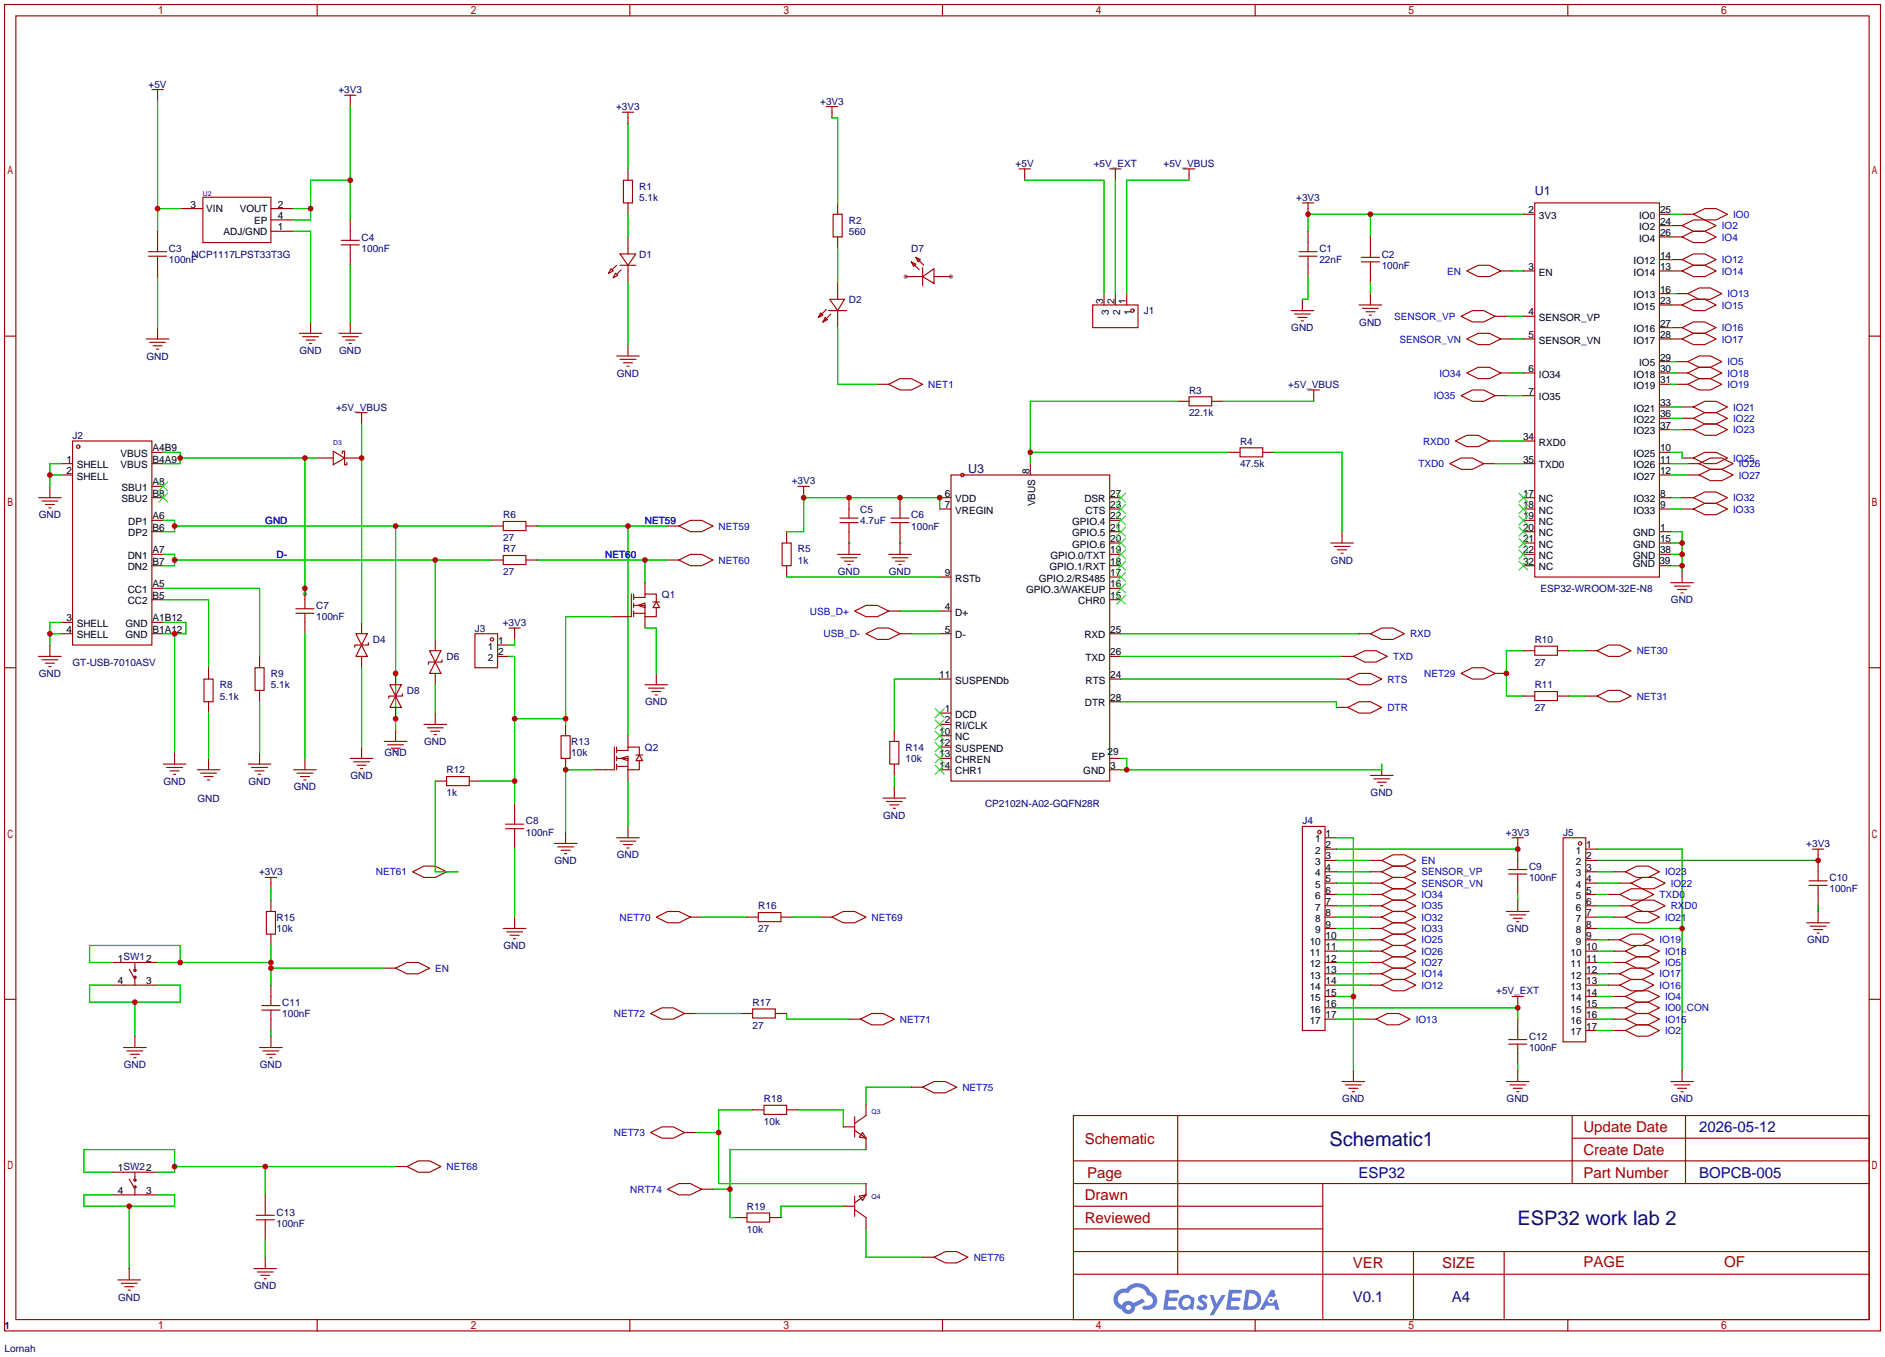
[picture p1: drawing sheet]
<svg xmlns="http://www.w3.org/2000/svg" width="422mm" height="304mm" viewBox="0 0 422 304" stroke-linecap="round" stroke-linejoin="round" font-family="sans-serif">
<g fill="#999">
<circle cx="202.9" cy="62" r=".51"/>
<circle cx="213.1" cy="62" r=".51"/>
<circle cx="68.3" cy="133.1" r=".51"/>
</g>
<g fill="none" stroke="#a10000" stroke-width=".25">
<path d="M1 1h420.4v297.2h-420.4zM3.6 3.6h415.2v292.1h-415.2zM71.1 1v2.6M141.1 1v2.6M211.2 1v2.6M281.3 1v2.6M351.3 1v2.6M1 75.3h2.6M418.8 75.3h2.6M1 149.6h2.6M418.8 149.6h2.6M1 223.9h2.6"/>
<path d="M418.8 223.9h2.6M240.5 249.9h178.3v45.8h-178.3zM263.9 249.9v35.6M352.3 249.9v15.3M352.3 255h66.5M377.7 249.9v15.3M240.5 270.3h55.9M240.5 265.2h178.3M240.5 275.3h55.9M240.5 260.1h178.3M296.4 265.2v30.5M71.1 295.7v2.5"/>
<path d="M141.1 295.7v2.5M211.2 295.7v2.5M240.5 285.5h178.3M240.5 280.4h178.3M281.3 295.7v2.5M316.7 280.4v15.3M337.1 280.4v15.3M351.3 295.7v2.5"/>
</g>
<g fill="#5487ff">
<path d="M268.8 290.3a1.3 1.3 0 0 1 1.8 .3l-.4 .6a.54 .54 0 0 0-.9-.2l.1 .2a1.28 1.28 0 0 1 .8 2 1.53 1.53 0 0 1-2.2-.3l.6-.6 .7 .5a.31 .31 0 0 0 .4-.3 .31 .31 0 0 0-.3-.3 1.12 1.12 0 0 1-.6-1.9z"/>
<path d="M271.1 290.2h.8l.7 1.9 1.1-1.9h1l-2.8 4.5h-.8l.9-1.7z"/>
<path d="M261.3 289h2.2a.46 .46 0 0 1 .6 .1 .46 .46 0 0 1 .1 .5l-.4 .2h-1.7l-.2 .9h1.7a.4 .4 0 0 1 .3 .4 .4 .4 0 0 1-.4 .4h-1.7l-.2 1.2h1.4a.46 .46 0 0 1 .5 .1 .46 .46 0 0 1 .1 .5l-.3 .2h-2.7z"/>
<path d="M275.4 289h2.2a.47 .47 0 0 1 .6 .1 .47 .47 0 0 1 .1 .5l-.4 .2h-1.7l-.2 .9h1.7a.4 .4 0 0 1 .3 .4 .4 .4 0 0 1-.4 .4h-1.7l-.2 1.2h1.4a.46 .46 0 0 1 .5 .1 .46 .46 0 0 1 .1 .5l-.3 .2h-2.6z"/>
<path d="M284.8 289h.7l.4 1.3-.7 .4a.75 .75 0 0 0-1.1 .3 .75 .75 0 0 0 .5 1 .75 .75 0 0 0 .9-.6l.6-.3 .6 2.4h-.9l-.2-1h-1.9l-.5 1h-.9z"/>
<path d="M279.2 289l-.7 4.5h1.5a2.27 2.27 0 0 0 2.6-2.3 2.27 2.27 0 0 0-2.7-2.2zM280 289.8a1.5 1.5 0 0 1 1.7 1.5 1.5 1.5 0 0 1-1.9 1.4h-.3z"/>
<path d="M264.6 290.6a1.6 1.6 0 0 0-.3 2.3 1.6 1.6 0 0 0 2.3 .2l.8 .4 .3-2.5-.2-.3h-.4a1.58 1.58 0 0 0-2.5-.1zM265.2 291.1a.98 .98 0 0 1 1.6 .5 .98 .98 0 0 1-1.1 1.2 .94 .94 0 0 1-.8-.6 .94 .94 0 0 1 .3-1.1z"/>
<path d="M250.2 289.4a2.37 2.37 0 0 0 1.2 4 1.54 1.54 0 0 0 1.7 1 1.54 1.54 0 0 0 1.3-1.6l2.1-1.1-.4-.8-2.1 1.1a1.57 1.57 0 0 0-2.6 .4 1.5 1.5 0 0 1-.7-2.1 1.5 1.5 0 0 1 2.1-.5 2.23 2.23 0 0 1 2.3-1.4 2.23 2.23 0 0 1 2 1.8 1.16 1.16 0 0 1 1.3 1.1 1.16 1.16 0 0 1-1.1 1.3h-.7a.47 .47 0 0 0-.6 .3 .47 .47 0 0 0 .4 .6 2.14 2.14 0 0 0 2.8-1.4 2.14 2.14 0 0 0-1.4-2.7 3.2 3.2 0 0 0-5.4-.7l-1.2 .1zM252.3 292.9a.58 .58 0 0 1 1.1 0 .58 .58 0 0 1-1.1 0z"/>
<circle cx="284.8" cy="291.3" r=".28"/>
</g>
<g fill="none" stroke="#a10000" stroke-width=".25">
<path d="M34 20.1h2.6M35.3 20.1v2.5M77.2 21.3h2.6M78.5 21.3v2.6M139.4 25.1h2.6M140.7 25.1v2.6M140.7 37.8v2.6M185.2 23.9h2.5M186.4 23.9v2.5M228.3 37.8h2.6M229.6 37.8v2.6M248.7 37.8h2.5"/>
<path d="M249.9 37.8v2.6M265.2 37.8h2.5M266.4 37.8v2.6M33.3 57.4h4M33.3 56.4h4M35.3 51.8v4.6M35.3 57.4v4.6M40.4 46.7h5.1M45.5 44.2h15.2v10.2h-15.2zM60.7 51.8h5.1M60.7 46.7h5.1M60.7 49.3h5.1"/>
<path d="M76.5 53.8h4M76.5 54.9h4M78.5 49.3v4.5M78.5 54.9v4.5M138.2 59.4l-1 1.1M138.9 56.9h3.6l-1.8 2.5zM138.9 59.4h3.6M139.7 40.4h2v5.1h-2zM140.7 45.5v2.5M140.7 53.1v3.8M140.7 59.4v3.8M186.7 48h2v5.1h-2z"/>
<path d="M187.7 45.5v2.5M187.7 53.1v2.5M204.2 58.7l1 .5-.5 .5zM204.2 58.7l1.8 1.8M205.2 57.7l1 .5-.5 .5zM205.2 57.7l1.8 1.7M206.8 59.9v4.1M291.1 57.4h4M291.1 56.4h4M291.8 45.5h2.6M293.1 45.5v2.5M293.1 51.8v4.6"/>
<path d="M293.1 57.4v4.6M305.1 57.7h4M305.1 58.7h4M307.1 53.1v4.6M307.1 58.7v4.5M341.4 48h2.5M343.9 45.5h28v83.8h-28zM371.9 48h2.5M371.9 58.2h5M371.9 53.1h5M371.9 50.5h5M376.9 58.2l2.6-1.3h2.5l2.6 1.3-2.6 1.2h-2.5z"/>
<path d="M376.9 53.1l2.6-1.3h2.5l2.6 1.3-2.6 1.3h-2.5zM376.9 50.5l2.6-1.2h2.5l2.6 1.2-2.6 1.3h-2.5zM376.9 48h2.6M379.5 48l2.5-1.3h2.6l2.5 1.3-2.5 1.3h-2.6zM32.8 75.9h5M33.5 76.7h3.6M34.3 77.5h2M35.1 78.2h.5M35.3 73.4v2.5M67.1 74.7h5M67.8 75.4h3.6M68.6 76.2h2"/>
<path d="M69.3 77h.5M69.6 72.1v2.6M75.9 74.7h5.1M76.7 75.4h3.6M77.5 76.2h2M78.2 77h.5M78.5 72.1v2.6M136.9 60.2l.5 .5-1 .5zM137.9 61.2l.5 .5-1 .5zM138.2 79.8h5.1M139.2 60.5l-1 1M140.7 77.2v2.6"/>
<path d="M183.9 70.1l.5 .5-1 .5zM184.9 71.1l.5 .5-1 .5zM185.2 69.3l-1.8 1.8M185.7 69.6h4M185.9 67.1h3.3l-1.5 2.5zM186.2 70.4l-1.8 1.7M187.7 63.2v3.9M187.7 69.6v3.8M202.9 62h3.9M206.8 62l2.5-1.8v3.3zM209.3 62h3.8M244.9 68.3h10.1v5.1h-10.1z"/>
<path d="M247.4 65.8v2.5M249.9 65.8v2.5M252.5 65.8v2.5M289.3 69.6h5.1M290.1 70.4h3.5M290.8 71.1h2.1M291.6 71.9h.5M291.8 67.1v2.5M304.5 68.3h5.1M305.3 69.1h3.6M306.1 69.8h2M306.8 70.6h.5"/>
<path d="M307.1 65.8v2.5M327.4 70.9l2.5-1.3h2.6l2.5 1.3-2.5 1.2h-2.6zM328.7 75.9l2.5-1.2h2.6l2.5 1.2-2.5 1.3h-2.6zM328.7 60.7l2.5-1.3h2.6l2.5 1.3-2.5 1.3h-2.6zM335 70.9h2.6M336.3 75.9h2.5M336.3 60.7h2.5M341.4 75.9h2.5M341.4 60.7h2.5M341.4 70.9h2.5M371.9 75.9h5M371.9 68.3h5"/>
<path d="M371.9 73.4h5M371.9 60.7h5M371.9 65.8h2.5M375.7 65.8h2.5M376.9 75.9l2.6-1.2h2.5l2.6 1.2-2.6 1.3h-2.5zM376.9 73.4l2.6-1.3h2.5l2.6 1.3-2.6 1.3h-2.5zM376.9 68.3l2.6-1.2h2.5l2.6 1.2-2.6 1.3h-2.5zM376.9 60.7l2.6-1.3h2.5l2.6 1.3-2.6 1.3h-2.5zM378.2 65.8l2.5-1.3h2.6l2.5 1.3-2.5 1.3h-2.6zM16.3 98.8h17.7v45.7h-17.7zM79.8 92.5h2.5M81 92.5v2.5"/>
<path d="M138.9 80.5h3.6M139.7 81.3h2M140.5 82h.5M196.6 86.1h2.5M199.1 86.1l2.6-1.3h2.5l2.6 1.3-2.6 1.3h-2.5zM263.9 89.9h2.5M266.4 88.9h5.1v2h-5.1zM271.5 89.9h2.6M293.1 87.4h2.6M294.4 87.4v2.5M326.1 98.8l2.6-1.3h2.5l2.6 1.3-2.6 1.3h-2.5zM327.4 88.6l2.5-1.2h2.6l2.5 1.2-2.5 1.3h-2.6z"/>
<path d="M328.7 83.6l2.5-1.3h2.6l2.5 1.3-2.5 1.2h-2.6zM333.8 98.8h2.5M335 88.6h2.6M336.3 83.6h2.5M341.4 98.8h2.5M341.4 88.6h2.5M341.4 83.6h2.5M371.9 86.1h2.5M371.9 83.6h2.5M371.9 96.3h2.5M371.9 93.7h2.5M371.9 91.2h2.5"/>
<path d="M371.9 81h2.5M375.7 86.1h2.5M375.7 83.6h2.5M375.7 81h2.5M376.9 96.3h2.6M376.9 93.7h2.6M376.9 91.2h2.6M378.2 86.1l2.5-1.3h2.6l2.5 1.3-2.5 1.3h-2.6zM378.2 83.6l2.5-1.3h2.6l2.5 1.3-2.5 1.2h-2.6zM378.2 81l2.5-1.2h2.6l2.5 1.2-2.5 1.3h-2.6zM379.5 96.3l2.5-1.3h2.6l2.5 1.3-2.5 1.2h-2.6zM379.5 93.7l2.5-1.2h2.6l2.5 1.2-2.5 1.3h-2.6z"/>
<path d="M379.5 91.2l2.5-1.3h2.6l2.5 1.3-2.5 1.3h-2.6zM8.6 111.5h5.1M9.4 112.3h3.6M10.2 113h2M10.9 113.8h.5M11.2 109v2.5M13.7 106.4h2.6M13.7 103.9h2.6M34 103.9h2.6M34 109h2.6M34 119.1h2.6M34 116.6h2.6"/>
<path d="M34 111.5h2.6M34 101.3h2.6M70.9 102.6h3.8M74.7 101.1l2.5 1.5-2.5 1.5zM76.7 101.6v-.5h.5v3h.5v-.5M77.2 102.6h3.8M110.2 117.9h2.6M112.8 116.8h5.1v2.1h-5.1zM117.9 117.9h2.5M149.6 117.9h2.5M152.1 117.9l2.6-1.3h2.5l2.6 1.3-2.6 1.2h-2.5zM176.3 119.1v2.6"/>
<path d="M178.8 109h2.6M180.1 109v2.5M188.2 116.1h4.1M188.2 117.1h4.1M190.2 111.5v4.6M190.2 117.1v7.1M199.6 116.1h4.1M199.6 117.1h4.1M201.7 111.5v4.6M201.7 117.1v7.1M210.6 111.5h2.5M210.6 114h2.5"/>
<path d="M213.1 106.4h35.6v68.6h-35.6zM230.9 103.9v2.5M248.7 119.1h2.5M248.7 116.6h2.5M248.7 111.5h2.5M248.7 114h2.5M275.3 101.3h2.6M277.9 100.3h5.1v2.1h-5.1zM283 101.3h2.5M300.7 119.1v2.6M324.9 103.9l2.5-1.3h2.5l2.6 1.3-2.6 1.3h-2.5zM332.5 103.9h2.5"/>
<path d="M341.4 103.9h2.5M341.4 119.1h2.5M341.4 116.6h2.5M341.4 111.5h2.5M341.4 114h2.5M371.9 106.4h2.5M371.9 103.9h2.5M371.9 119.1h2.5M371.9 111.5h2.5M371.9 101.3h2.5M371.9 114h2.5M376.9 111.5h2.6"/>
<path d="M376.9 114h2.6M376.9 102.6h2.6M378.2 106.4h2.5M378.2 103.9h2.5M379.5 114l2.5-1.2h2.6l2.5 1.2-2.5 1.3h-2.6zM379.5 111.5l2.5-1.3h2.6l2.5 1.3-2.5 1.3h-2.6zM379.5 102.6l2.5-1.3h2.6l2.5 1.3-2.5 1.3h-2.6zM380.7 106.4l2.6-1.2h2.5l2.6 1.2-2.6 1.3h-2.5zM380.7 103.9l2.6-1.3h2.5l2.6 1.3-2.6 1.3h-2.5zM13.7 139.4h2.6M34 139.4h2.6M34 134.4h2.6"/>
<path d="M34 124.2h2.6M34 126.7h2.6M34 131.8h2.6M66.3 136.4h4.1M66.3 137.4h4.1M68.3 131.8v4.6M68.3 137.4v4.6M81 139.4v2.6M110.2 125.5h2.6M112.8 124.5h5.1v2h-5.1zM117.9 125.5h2.5M141.5 133.1v5.1h-4.6"/>
<path d="M142 133.9h2.5v-.8h2.6v1.8M142 135.6h2.5v2.6M142 137.4h2.5M142 133.1v1.3M142 135.1v1M142 136.9v1.3M143 135.6l1.5-.5v1zM144.5 130.6v2.5M144.5 138.2v2.5M146.3 134.9h1.5M147.1 134.9l.7 1.2h-1.5zM147.1 136.1v2.1h-2.6"/>
<path d="M149.6 125.5h2.5M152.1 125.5l2.6-1.3h2.5l2.6 1.3-2.6 1.2h-2.5zM175.3 121.7h2v5h-2zM176.3 126.7v2.6M187.7 124.2h5.1M188.5 125h3.5M189.2 125.7h2.1M190 126.5h.5M191.5 136.9l2.6-1.3h2.5l2.5 1.3-2.5 1.3h-2.5zM199.1 124.2h5.1M199.1 136.9h2.6M199.9 125h3.6"/>
<path d="M200.7 125.7h2M201.4 126.5h.5M210.6 136.9h2.5M210.6 129.3h2.5M248.7 134.4h2.5M248.7 124.2h2.5M248.7 126.7h2.5M248.7 131.8h2.5M248.7 121.7h2.5M248.7 129.3h2.5M298.2 121.7h5.1M299 122.4h3.5"/>
<path d="M299.7 123.2h2.1M300.5 124h.5M341.4 124.2h2.5M341.4 126.7h2.5M341.4 121.7h2.5M371.9 124.2h2.5M371.9 126.7h2.5M371.9 121.7h2.5M374.4 130.6h5.1M375.2 131.3h3.5M375.9 132.1h2.1M376.7 132.8h.5"/>
<path d="M376.9 128v2.6M8.6 147.1h5.1M9.4 147.8h3.6M10.2 148.6h2M10.9 149.4h.5M11.2 144.5v2.6M13.7 142h2.6M34 142h2.6M45.7 152.1h2.1v5.1h-2.1zM46.7 149.6v2.5M46.7 157.2v2.6M57.1 149.6h2.1v5.1h-2.1z"/>
<path d="M58.2 147.1v2.5M58.2 154.7v2.5M79.8 142h2.5l-1.3 2.5zM81 144.5l1.3 2.6h-2.5zM81 147.1v2.5M82.5 144v.5h-3v.5M87.4 153.4h2.5l-1.3 2.6zM88.6 156l1.3 2.5h-2.5zM88.6 150.9v2.5M88.6 158.5v2.5M90.2 155.4v.6h-3.1v.5M96.3 145.8h2.5l-1.3 2.5z"/>
<path d="M97.5 148.3l1.3 2.6h-2.5zM97.5 143.3v2.5M97.5 150.9v2.5M97.5 159.8v2.5M99.1 147.8v.5h-3.1v.5M106.4 142h5.1v7.6h-5.1zM111.5 144.5h2.5M111.5 147.1h2.5M114 140.7h2.6M115.3 140.7v2.6M144.5 153.4h5.1M145.3 154.2h3.5"/>
<path d="M146 154.9h2.1M146.8 155.7h.5M147.1 150.9v2.5M194.1 142l2.5-1.3h2.5l2.6 1.3-2.6 1.3h-2.5zM201.7 142h2.5M210.6 142h2.5M210.6 159.8h2.5M210.6 152.1h2.5M248.7 142h2.5M248.7 147.1h2.5M248.7 152.1h2.5M248.7 157.2h2.5"/>
<path d="M299.5 152.1h2.5M299.5 158.5h2.5M300.7 147.1h2.6M302 152.1l2.5-1.2h2.6l2.5 1.2-2.5 1.3h-2.6zM302 158.5l2.5-1.3h2.6l2.5 1.3-2.5 1.3h-2.6zM303.3 147.1l2.5-1.3h2.6l2.5 1.3-2.5 1.2h-2.6zM304.5 142h2.6M307.1 142l2.5-1.3h2.6l2.5 1.3-2.5 1.3h-2.6zM327.4 150.9l2.5-1.3h2.6l2.5 1.3-2.5 1.2h-2.6zM335 150.9h2.6M341.4 156h2.5M341.4 145.8h2.5"/>
<path d="M343.9 144.8h5.1v2h-5.1zM343.9 154.9h5.1v2.1h-5.1zM349 156h2.5M349 145.8h2.5M355.3 156h2.6M355.3 145.8h2.6M357.9 156l2.5-1.3h2.6l2.5 1.3-2.5 1.2h-2.6zM357.9 145.8l2.5-1.3h2.6l2.5 1.3-2.5 1.3h-2.6zM36.6 171.2h5.1M37.3 172h3.6M38.1 172.7h2M38.9 173.5h.5"/>
<path d="M39.1 168.7v2.5M44.2 172.5h5.1M45 173.2h3.5M45.7 174h2.1M46.5 174.8h.5M46.7 169.9v2.6M55.6 171.2h5.1M56.4 172h3.5M57.1 172.7h2.1M57.9 173.5h.5M58.2 168.7v2.5M65.8 172.5h5.1"/>
<path d="M66.5 173.2h3.6M67.3 174h2M68.1 174.8h.5M68.3 169.9v2.6M78.5 169.9h5.1M79.2 170.7h3.6M80 171.5h2M80.8 172.2h.5M81 167.4v2.5M86.1 166.1h5.1M86.9 166.9h3.5M87.6 167.6h2.1"/>
<path d="M88.4 168.4h.5M88.6 163.6v2.5M95 162.3h5.1M95.8 163.1h3.5M96.5 163.8h2.1M97.3 164.6h.5M97.5 175h2.6M100.1 174h5.1v2h-5.1zM105.2 175h2.5M125.7 164.8h2.1v5.1h-2.1zM126.7 162.3v2.5M126.7 169.9v2.6"/>
<path d="M137.7 167.4v5.1h-4.6M138.2 168.1h2.5v-.7h2.6v1.8M138.2 169.9h2.5v2.6M138.2 171.7h2.5M138.2 167.4v1.3M138.2 169.4v1M138.2 171.2v1.3M139.2 169.9l1.5-.5v1zM140.7 164.8v2.6M140.7 172.5v2.5M142.5 169.2h1.5M143.3 169.2l.7 1.2h-1.5z"/>
<path d="M143.3 170.4v2.1h-2.6M197.9 178.8h5M198.6 179.6h3.6M199.4 166.1h2v5.1h-2zM200.4 163.6v2.5M200.4 171.2v2.5M200.4 176.3v2.5M210.6 169.9h2.5M210.6 162.3h2.5M210.6 172.5h2.5M210.6 164.8h2.5M210.6 167.4h2.5"/>
<path d="M248.7 169.9h2.5M248.7 172.5h2.5M307.1 173.7h5.1M307.8 174.5h3.6M308.6 175.3h2M309.4 176h.5M309.6 171.2v2.5M59.4 196.6h2.6M60.7 196.6v2.5M92.5 195.3l2.5-1.2h2.5l2.6 1.2-2.6 1.3h-2.5zM100.1 195.3h2.5M113.3 184.7h4"/>
<path d="M113.3 185.7h4M115.3 180.1v4.6M115.3 185.7v4.5M124.2 189h5.1M125 189.7h3.5M125.7 190.5h2.1M126.5 191.3h.5M126.7 186.4v2.6M138.2 187.7h5.1M138.9 188.5h3.6M139.7 189.2h2M140.5 190h.5"/>
<path d="M140.7 185.2v2.5M199.4 180.3h2M200.2 181.1h.5M291.8 185.2h5.1v45.7h-5.1zM296.9 187.7h2.6M296.9 195.3h2.6M296.9 190.2h2.6M296.9 192.8h2.6M296.9 197.9h2.6M307.1 195.3h2.5M307.1 192.8h2.5M307.1 197.9h2.5"/>
<path d="M309.6 192.8l2.6-1.3h2.5l2.5 1.3-2.5 1.3h-2.5zM309.6 195.3l2.6-1.2h2.5l2.5 1.2-2.5 1.3h-2.5zM309.6 197.9l2.6-1.3h2.5l2.5 1.3-2.5 1.2h-2.5zM338.1 194.8h4M338.1 195.8h4M338.8 187.7h2.6M340.1 187.7v7.1M340.1 195.8v4.6M350.3 187.7h5v45.7h-5zM355.3 195.3h2.6M355.3 190.2h2.6M355.3 192.8h2.6"/>
<path d="M355.3 197.9h2.6M361.7 195.3h2.5M363 197.9h2.5M364.2 195.3l2.6-1.2h2.5l2.6 1.2-2.6 1.3h-2.5zM365.5 197.9l2.5-1.3h2.6l2.5 1.3-2.5 1.2h-2.6zM405.4 197.4h4M405.4 198.4h4M406.1 190.2h2.6M407.4 190.2v7.2M407.4 198.4v4.5M25.1 215.6h10.2M29 217.2l1 1.7"/>
<path d="M30.2 215.6v1.8M30.2 218.9v1.8M59.7 204.2h2v5.1h-2zM60.7 201.7v2.5M60.7 209.3v2.5M86.1 216.9h2.5M88.6 216.9l2.6-1.3h2.5l2.6 1.3-2.6 1.3h-2.5zM112.8 208h5.1M113.5 208.8h3.6M114.3 209.6h2M115.1 210.3h.5M115.3 205.5v2.5"/>
<path d="M147.1 205.5l2.5-1.3h2.5l2.6 1.3-2.6 1.3h-2.5zM154.7 205.5h2.5M167.4 205.5h2.5M169.9 204.5h5.1v2h-5.1zM175 205.5h2.5M183.9 205.5h2.5M186.4 205.5l2.6-1.3h2.5l2.6 1.3-2.6 1.3h-2.5zM296.9 215.6h2.6M296.9 208h2.6M296.9 200.4h2.6M296.9 202.9h2.6M296.9 205.5h2.6"/>
<path d="M296.9 210.6h2.6M296.9 213.1h2.6M296.9 218.2h2.6M307.1 215.6h2.5M307.1 208h2.5M307.1 200.4h2.5M307.1 202.9h2.5M307.1 205.5h2.5M307.1 210.6h2.5M307.1 213.1h2.5M307.1 218.2h2.5M309.6 200.4l2.6-1.3h2.5l2.5 1.3-2.5 1.3h-2.5z"/>
<path d="M309.6 202.9l2.6-1.2h2.5l2.5 1.2-2.5 1.3h-2.5zM309.6 210.6l2.6-1.3h2.5l2.5 1.3-2.5 1.2h-2.5zM309.6 213.1l2.6-1.3h2.5l2.5 1.3-2.5 1.3h-2.5zM309.6 215.6l2.6-1.2h2.5l2.5 1.2-2.5 1.3h-2.5zM309.6 208l2.6-1.2h2.5l2.5 1.2-2.5 1.3h-2.5zM309.6 205.5l2.6-1.3h2.5l2.5 1.3-2.5 1.3h-2.5zM309.6 218.2l2.6-1.3h2.5l2.5 1.3-2.5 1.3h-2.5zM337.6 204.2h5M338.3 205h3.6M339.1 205.7h2M339.9 206.5h.5M340.1 201.7v2.5"/>
<path d="M355.3 215.6h2.6M355.3 208h2.6M355.3 200.4h2.6M355.3 202.9h2.6M355.3 205.5h2.6M355.3 210.6h2.6M355.3 213.1h2.6M355.3 218.2h2.6M360.4 200.4h2.6M360.4 210.6h2.6M360.4 218.2h2.6M361.7 215.6h2.5"/>
<path d="M361.7 205.5h2.5M361.7 213.1h2.5M363 210.6l2.5-1.3h2.5l2.6 1.3-2.6 1.2h-2.5zM363 218.2l2.5-1.3h2.5l2.6 1.3-2.6 1.3h-2.5zM363 200.4l2.5-1.3h2.5l2.6 1.3-2.6 1.3h-2.5zM363 202.9h2.5M364.2 215.6l2.6-1.2h2.5l2.6 1.2-2.6 1.3h-2.5zM364.2 213.1l2.6-1.3h2.5l2.6 1.3-2.6 1.3h-2.5zM364.2 205.5l2.6-1.3h2.5l2.6 1.3-2.6 1.3h-2.5zM365.5 202.9l2.5-1.2h2.6l2.5 1.2-2.5 1.3h-2.6zM404.9 206.8h5.1M405.6 207.5h3.6"/>
<path d="M406.4 208.3h2M407.2 209h.5M407.4 204.2v2.6M25.1 220.7h10.2M27.7 234.7h5.1M28.4 235.5h3.6M29.2 236.2h2M30 237h.5M30.2 232.2v2.5M58.2 234.7h5M58.7 225.3h4M58.7 226.3h4"/>
<path d="M58.9 235.5h3.6M59.7 236.2h2M60.5 237h.5M60.7 220.7v4.6M60.7 226.3v4.6M60.7 232.2v2.5M145.8 227.1l2.5-1.3h2.6l2.5 1.3-2.5 1.2h-2.6zM153.4 227.1h2.6M166.1 227.1h2.6M168.7 226.1h5v2h-5zM173.7 227.1h2.6M190.2 228.3h2.6"/>
<path d="M192.8 228.3l2.5-1.2h2.6l2.5 1.2-2.5 1.3h-2.6zM296.9 220.7h2.6M296.9 223.3h2.6M296.9 225.8h2.6M296.9 228.3h2.6M303.3 239.8v2.5M305.8 228.3h2.6M307.1 220.7h2.5M308.4 228.3l2.5-1.2h2.5l2.6 1.2-2.6 1.3h-2.5zM309.6 220.7l2.6-1.2h2.5l2.5 1.2-2.5 1.3h-2.5zM338.1 232.9h4M338.1 233.9h4"/>
<path d="M338.8 223.3h2.6M340.1 223.3v2.5M340.1 228.3v4.6M340.1 233.9v4.6M340.1 239.8v2.5M355.3 220.7h2.6M355.3 223.3h2.6M355.3 225.8h2.6M355.3 228.3h2.6M355.3 230.9h2.6M360.4 220.7h2.6M361.7 223.3h2.5"/>
<path d="M361.7 225.8h2.5M361.7 228.3h2.5M361.7 230.9h2.5M363 220.7l2.5-1.2h2.5l2.6 1.2-2.6 1.3h-2.5zM364.2 223.3l2.6-1.3h2.5l2.6 1.3-2.6 1.2h-2.5zM364.2 225.8l2.6-1.3h2.5l2.6 1.3-2.6 1.3h-2.5zM364.2 230.9l2.6-1.3h2.5l2.6 1.3-2.6 1.3h-2.5zM364.2 228.3l2.6-1.2h2.5l2.6 1.2-2.6 1.3h-2.5zM376.9 239.8v2.5M145.8 253.7l2.5-1.2h2.6l2.5 1.2-2.5 1.3h-2.6zM153.4 253.7h2.6M168.7 248.7h2.5"/>
<path d="M171.2 247.7h5.1v2h-5.1zM176.3 248.7h2.5M189 252.5h2.5M191.5 253.2l2.6 1.8M191.5 250.2v4.6M193.3 253.7l.8 1.3-1.6-.2zM194.1 247.4v2.5l-2.6 1.8M194.1 255v2.6M204.2 243.6h2.6M206.8 243.6l2.5-1.3h2.5l2.6 1.3-2.6 1.3h-2.5zM300.7 242.3h5.1M301.5 243.1h3.6"/>
<path d="M302.3 243.8h2M303 244.6h.5M337.6 242.3h5M338.3 243.1h3.6M339.1 243.8h2M339.9 244.6h.5M374.4 242.3h5.1M375.2 243.1h3.5M375.9 243.8h2.1M376.7 244.6h.5M25.1 267.7h10.2M25.1 262.6h10.2"/>
<path d="M29 264.2l1 1.7M30.2 262.6v1.8M30.2 265.9v1.8M57.4 272.3h4.1M57.4 273.3h4.1M59.4 267.7v4.6M59.4 273.3v4.6M88.6 261.4h2.6M91.2 261.4l2.5-1.3h2.6l2.5 1.3-2.5 1.2h-2.6zM149.6 266.4l2.5-1.2h2.6l2.5 1.2-2.5 1.3h-2.6zM157.2 266.4h2.6M164.8 272.8h2.6"/>
<path d="M167.4 271.8h5.1v2h-5.1zM172.5 272.8h2.5M189 270.3h2.5M191.5 271l2.6 1.8v2.5M191.5 268v4.5M192.5 268l1.6-.3-.8 1.3zM194.1 265.2v2.5M194.1 267.7l-2.6 1.8M26.4 286.8h5.1M27.2 287.5h3.5M27.9 288.3h2.1M28.7 289.1h.5"/>
<path d="M29 284.2v2.6M56.9 284.2h5.1M57.7 285h3.5M58.4 285.8h2.1M59.2 286.5h.5M59.4 281.7v2.5M206.8 281.7h2.5M209.3 281.7l2.5-1.3h2.6l2.5 1.3-2.5 1.3h-2.6z"/>
<circle cx="253.7" cy="69.6" r=".38"/>
<circle cx="17.5" cy="100.1" r=".38"/>
<circle cx="215.6" cy="106.4" r=".38"/>
<circle cx="110.2" cy="143.3" r=".38"/>
<circle cx="295.7" cy="186.4" r=".38"/>
<circle cx="354.1" cy="189" r=".38"/>
<circle cx="30.2" cy="217.4" r=".25"/>
<circle cx="30.2" cy="218.9" r=".25"/>
<circle cx="30.2" cy="264.4" r=".25"/>
<circle cx="30.2" cy="265.9" r=".25"/>
</g>
<g fill="none" stroke="#0c0" stroke-width=".25">
<path d="M35.3 22.6v29.2M78.5 23.9v25.4M140.7 27.7v10.1M186.4 26.4h1.3v19.1M35.3 46.7h5.1M65.8 51.8h3.8v20.3M65.8 46.7h3.8M78.5 40.4h-8.9v8.9h-3.8M78.5 59.4v12.7M140.7 48v5.1M187.7 55.6v7.6M229.6 40.4h17.8v25.4"/>
<path d="M249.9 40.4v25.4M266.4 40.4h-13.9v25.4M307.1 48v5.1M341.4 48h-48.3v3.8M374.4 53.1h.1M374.4 50.5h.1M374.4 58.2h.1M374.4 48h2.5M35.3 62v11.4M140.7 63.2v14M187.7 73.4v12.7h8.9M293.1 62v5.1h-1.3"/>
<path d="M307.1 63.2v2.6M337.6 70.9h3.8M338.8 75.9h2.6M338.8 60.7h2.6M374.4 75.9h.1M374.4 73.4h.1M374.4 68.3h.1M374.4 60.7h.1M374.4 65.8h1.3M81 95v44.4M263.9 89.9h-33v14M274.1 89.9h20.3"/>
<path d="M336.3 98.8h5.1M337.6 88.6h3.8M338.8 83.6h2.6M374.4 86.1h1.3M374.4 83.6h1.3M374.4 81h1.3M374.4 96.3h2.5M374.4 93.7h2.5M374.4 91.2h2.5M11.2 106.4h2.5M13.7 103.9h-2.5v5.1M36.6 101.3h3.8v2.6h-3.8"/>
<path d="M36.6 116.6h2.5v2.5h-2.5M39.1 117.9h71.1M40.4 102.6h30.5M68.3 102.6v30.5M88.6 117.9v45.7M120.4 117.9h29.2M140.7 117.9v46.9M210.6 114v-2.5h-30.5v7.6h-3.8M230.9 101.3h44.4M285.5 101.3h15.2v17.8M335 103.9h6.4M374.4 119.1h2.5v8.9"/>
<path d="M374.4 111.5h2.5M374.4 101.3h2.5v1.3M374.4 106.4h3.8M374.4 103.9h3.8M374.4 114h2.5M13.7 139.4h-2.5v5.1M36.6 124.2h2.5v2.5h-2.5M36.6 134.4h10.1v15.2M36.6 139.4h5.1v2.6h-5.1M36.6 131.8h21.6v15.3M39.1 125.5h71.1M97.5 125.5v17.8"/>
<path d="M120.4 125.5h29.2M136.9 138.2h-10.2v24.1M144.5 125.5v5.1M176.3 129.3h34.3M190.2 121.7h.1M201.7 121.7h.1M201.7 136.9h8.9M374.4 126.7h2.5M374.4 124.2h2.5M374.4 121.7h2.5M11.2 142h2.5M39.1 142v26.7"/>
<path d="M46.7 159.8v10.1M58.2 157.2v11.5M68.3 142v27.9M81 149.6v17.8M97.5 153.4v6.4M114 147.1h1.3v33M115.3 143.3v1.2h-1.3M144.5 140.7h2.6v10.2M204.2 142h6.4M210.6 152.1h-10.2v11.5M251.2 152.1h48.3M251.2 142h53.3"/>
<path d="M251.2 147.1h49.5M251.2 157.2h48.3v1.3M341.4 145.8h-3.8v10.2h3.8M351.5 156h3.8M351.5 145.8h3.8M97.5 175v20.3h5.1M107.7 175h7.6M115.3 161h11.4M133.1 172.5h-6.4v13.9M140.7 175v10.2M200.4 173.7v2.6M251.2 169.9h1.3v2.6"/>
<path d="M309.6 171.2v1.3h-58.4M60.7 199.1v2.6M115.3 190.2v15.3M299.5 195.3h7.6M299.5 192.8h7.6M299.5 197.9h7.6M299.5 190.2h40.6M299.5 187.7h3.8v52.1M357.9 195.3h3.8M357.9 190.2h19v49.6M357.9 197.9h5.1M25.1 215.6h-5v-3.8h20.3v3.8"/>
<path d="M35.3 215.6h25.4M60.7 211.8v8.9M60.7 216.9h25.4M157.2 205.5h10.2M177.5 205.5h6.4M299.5 215.6h7.6M299.5 213.1h7.6M299.5 210.6h7.6M299.5 218.2h7.6M299.5 200.4h7.6M299.5 202.9h7.6M299.5 208h7.6"/>
<path d="M299.5 205.5h7.6M340.1 200.4v1.3M357.9 215.6h3.8M357.9 213.1h3.8M357.9 210.6h2.5M357.9 218.2h2.5M357.9 200.4h2.5M357.9 202.9h5.1M357.9 208h19M357.9 205.5h3.8M25.1 220.7h-5v3.8h20.3v-3.8h-5.1M30.2 224.5v7.7"/>
<path d="M60.7 230.9v1.3M156 227.1h10.1M176.3 227.1v1.2h13.9M299.5 220.7h7.6M299.5 223.3h3.8M299.5 225.8h40.6v2.5M299.5 228.3h6.3M340.1 238.5v1.3M357.9 220.7h2.5M357.9 223.3h3.8M357.9 225.8h3.8M357.9 230.9h3.8"/>
<path d="M357.9 228.3h3.8M156 253.7h5M168.7 248.7h-7.7v16.5h33.1M178.8 248.7h10.2v3.8M194.1 257.6h-30.5v15.2h1.2M204.2 243.6h-10.1v3.8M25.1 267.7h-6.3v2.6h20.3v-2.6h-3.8M25.1 262.6h-6.3v-5h20.3v5h-3.8M29 270.3v13.9M39.1 261.4h49.5M59.4 261.4v6.3M59.4 277.9v3.8"/>
<path d="M159.8 266.4h3.8M189 270.3h-14v2.5M194.1 275.3v6.4h12.7"/>
</g>
<g fill="none" stroke="#3c3" stroke-width=".25">
<path d="M35.6 107.9l2 2.1M35.6 110.5l2 2M37.6 107.9l-2 2.1M37.6 110.5l-2 2M250.2 118.1l2 2M250.2 115.6l2 2M250.2 113l2 2.1M250.2 110.5l2 2M252.2 118.1l-2 2M252.2 115.6l-2 2M252.2 113l-2 2.1M252.2 110.5l-2 2"/>
<path d="M340.4 118.1l2 2M340.4 115.6l2 2M340.4 113l2 2.1M340.4 110.5l2 2M342.4 118.1l-2 2M342.4 115.6l-2 2M342.4 113l-2 2.1M342.4 110.5l-2 2M250.2 133.4l2 2M250.2 130.8l2 2M250.2 128.3l2 2M250.2 125.7l2 2.1"/>
<path d="M250.2 123.2l2 2M250.2 120.6l2 2.1M252.2 120.6l-2 2.1M252.2 123.2l-2 2M252.2 125.7l-2 2.1M252.2 128.3l-2 2M252.2 130.8l-2 2M252.2 133.4l-2 2M340.4 125.7l2 2.1M340.4 123.2l2 2M340.4 120.6l2 2.1M342.4 125.7l-2 2.1"/>
<path d="M342.4 123.2l-2 2M342.4 120.6l-2 2.1M209.5 158.8l2.1 2M211.6 158.8l-2.1 2M209.5 161.3l2.1 2M209.5 163.8l2.1 2.1M209.5 166.4l2.1 2M209.5 168.9l2.1 2M209.5 171.5l2.1 2M211.6 161.3l-2.1 2M211.6 163.8l-2.1 2.1M211.6 166.4l-2.1 2"/>
<path d="M211.6 168.9l-2.1 2M211.6 171.5l-2.1 2"/>
</g>
<path d="M357.9 192.8h49.5M407.4 202.9v1.3" fill="none" stroke="#008700" stroke-width=".25"/>
<g fill="#c00">
<circle cx="30.2" cy="224.5" r=".63"/>
<circle cx="29" cy="270.3" r=".63"/>
<circle cx="69.6" cy="46.7" r=".63"/>
<circle cx="78.5" cy="40.4" r=".63"/>
<circle cx="35.3" cy="46.7" r=".63"/>
<circle cx="39.1" cy="125.5" r=".63"/>
<circle cx="97.5" cy="125.5" r=".63"/>
<circle cx="140.7" cy="117.9" r=".63"/>
<circle cx="144.5" cy="125.5" r=".63"/>
<circle cx="39.1" cy="261.4" r=".63"/>
<circle cx="59.4" cy="261.4" r=".63"/>
<circle cx="39.1" cy="117.9" r=".63"/>
<circle cx="88.6" cy="117.9" r=".63"/>
<circle cx="88.6" cy="150.9" r=".63"/>
<circle cx="88.6" cy="161" r=".63"/>
<circle cx="307.1" cy="48" r=".63"/>
<circle cx="293.1" cy="48" r=".63"/>
<circle cx="376.9" cy="126.7" r=".63"/>
<circle cx="376.9" cy="124.2" r=".63"/>
<circle cx="376.9" cy="121.7" r=".63"/>
<circle cx="252.5" cy="172.5" r=".63"/>
<circle cx="407.4" cy="192.8" r=".63"/>
<circle cx="340.1" cy="190.2" r=".63"/>
<circle cx="376.9" cy="208" r=".63"/>
<circle cx="161" cy="253.7" r=".63"/>
<circle cx="163.6" cy="266.4" r=".63"/>
<circle cx="337.6" cy="150.9" r=".63"/>
<circle cx="340.1" cy="225.8" r=".63"/>
<circle cx="40.4" cy="215.6" r=".63"/>
<circle cx="60.7" cy="215.6" r=".63"/>
<circle cx="60.7" cy="216.9" r=".63"/>
<circle cx="11.2" cy="142" r=".63"/>
<circle cx="190.2" cy="111.5" r=".63"/>
<circle cx="180.1" cy="111.5" r=".63"/>
<circle cx="201.7" cy="111.5" r=".63"/>
<circle cx="210.6" cy="111.5" r=".63"/>
<circle cx="11.2" cy="106.4" r=".63"/>
<circle cx="39.1" cy="142" r=".63"/>
<circle cx="81" cy="102.6" r=".63"/>
<circle cx="68.3" cy="102.6" r=".63"/>
<circle cx="40.4" cy="102.6" r=".63"/>
<circle cx="68.3" cy="131.8" r=".63"/>
<circle cx="303.3" cy="223.3" r=".63"/>
<circle cx="126.7" cy="161" r=".63"/>
<circle cx="115.3" cy="161" r=".63"/>
<circle cx="115.3" cy="175" r=".63"/>
<circle cx="126.7" cy="172.5" r=".63"/>
<circle cx="230.9" cy="101.3" r=".63"/>
</g>
<g font-size="4.5" fill="#000080">
<text x="297.9" y="256.7">Schematic1</text>
<text x="340.1" y="274.4">ESP32 work lab 2</text>
</g>
<g font-size="3.4" fill="#a00000">
<text x="243.1" y="256.2">Schematic</text>
<text x="354.8" y="253.7">Update Date</text>
<text x="243.6" y="263.9">Page</text>
<text x="354.8" y="258.8">Create Date</text>
<text x="354.8" y="263.9">Part Number</text>
<text x="243.1" y="268.9">Drawn</text>
<text x="243.1" y="274">Reviewed</text>
<text x="303.1" y="284.2">VER</text>
<text x="323.2" y="284.2">SIZE</text>
<text x="354.8" y="283.9">PAGE</text>
<text x="386.3" y="283.9">OF</text>
</g>
<g font-size="3.4" fill="#000080">
<text x="380.7" y="253.7">2026-05-12</text>
<text x="304.4" y="263.9">ESP32</text>
<text x="380.7" y="263.9">BOPCB-005</text>
<text x="303.1" y="291.8">V0.1</text>
<text x="325.3" y="291.8">A4</text>
</g>
<g font-size="2.8" fill="#000080">
<text x="343.9" y="43.6">U1</text>
<text x="216.9" y="105.9">U3</text>
</g>
<g font-size="2.2" fill="#000080">
<text x="33.3" y="19.6">+5V</text>
<text x="75.8" y="20.9">+3V3</text>
<text x="183.8" y="23.4">+3V3</text>
<text x="138.1" y="24.7">+3V3</text>
<text x="227.6" y="37.4">+5V</text>
<text x="245.1" y="37.4">+5V_EXT</text>
<text x="260.7" y="37.4">+5V_VBUS</text>
<text x="143.3" y="42.5">R1</text>
<text x="143.3" y="45">5.1k</text>
<text x="290.5" y="45">+3V3</text>
<text x="81" y="53.9">C4</text>
<text x="190.2" y="50.1">R2</text>
<text x="190.2" y="52.6">560</text>
<text x="37.8" y="56.4">C3</text>
<text x="37.8" y="59">100nF</text>
<text x="42.9" y="57.7">NCP1117LPST33T3G</text>
<text x="81" y="56.4">100nF</text>
<text x="143.3" y="57.7">D1</text>
<text x="204.2" y="56.4">D7</text>
<text x="295.7" y="56.4">C1</text>
<text x="295.7" y="59">22nF</text>
<text x="309.6" y="57.7">C2</text>
<text x="309.6" y="60.3">100nF</text>
<text x="190.2" y="67.9">D2</text>
<text x="256.3" y="70.4">J1</text>
<text x="289.4" y="74.2">GND</text>
<text x="304.6" y="73">GND</text>
<text x="32.8" y="80.6">GND</text>
<text x="67.1" y="79.3">GND</text>
<text x="76" y="79.3">GND</text>
<text x="138.2" y="84.4">GND</text>
<text x="266.4" y="88.2">R3</text>
<text x="288.7" y="86.9">+5V_VBUS</text>
<text x="75.3" y="92">+5V_VBUS</text>
<text x="266.4" y="93.3">22.1k</text>
<text x="16.3" y="98.4">J2</text>
<text x="277.9" y="99.6">R4</text>
<text x="277.9" y="104.7">47.5k</text>
<text x="177.4" y="108.5">+3V3</text>
<text x="8.7" y="116.1">GND</text>
<text x="112.8" y="116.1">R6</text>
<text x="192.8" y="114.9">C5</text>
<text x="192.8" y="117.4">4.7uF</text>
<text x="204.2" y="116.1">C6</text>
<text x="204.2" y="118.7">100nF</text>
<text x="112.8" y="121.2">27</text>
<text x="112.8" y="123.8">R7</text>
<text x="178.8" y="123.8">R5</text>
<text x="112.8" y="128.8">27</text>
<text x="178.8" y="126.3">1k</text>
<text x="187.8" y="128.8">GND</text>
<text x="199.2" y="128.8">GND</text>
<text x="298.2" y="126.3">GND</text>
<text x="70.9" y="136.5">C7</text>
<text x="148.3" y="133.9">Q1</text>
<text x="345.2" y="132.6">ESP32-WROOM-32E-N8</text>
<text x="374.4" y="135.2">GND</text>
<text x="70.9" y="139">100nF</text>
<text x="106.4" y="141.5">J3</text>
<text x="112.7" y="140.3">+3V3</text>
<text x="16.3" y="149.2">GT-USB-7010ASV</text>
<text x="83.6" y="144.1">D4</text>
<text x="100.1" y="147.9">D6</text>
<text x="343.9" y="144.1">R10</text>
<text x="343.9" y="149.2">27</text>
<text x="8.7" y="151.7">GND</text>
<text x="49.3" y="154.2">R8</text>
<text x="60.7" y="151.7">R9</text>
<text x="60.7" y="154.2">5.1k</text>
<text x="91.2" y="155.5">D8</text>
<text x="343.9" y="154.2">R11</text>
<text x="49.3" y="156.8">5.1k</text>
<text x="144.6" y="158">GND</text>
<text x="343.9" y="159.3">27</text>
<text x="95" y="166.9">GND</text>
<text x="128" y="166.9">R13</text>
<text x="86.2" y="169.5">GND</text>
<text x="100.1" y="173.3">R12</text>
<text x="128" y="169.5">10k</text>
<text x="144.5" y="168.2">Q2</text>
<text x="202.9" y="168.2">R14</text>
<text x="202.9" y="170.7">10k</text>
<text x="36.6" y="175.8">GND</text>
<text x="44.2" y="179.6">GND</text>
<text x="55.7" y="175.8">GND</text>
<text x="65.8" y="177.1">GND</text>
<text x="78.5" y="174.6">GND</text>
<text x="100.1" y="178.4">1k</text>
<text x="307.1" y="178.4">GND</text>
<text x="117.9" y="184.7">C8</text>
<text x="197.9" y="183.4">GND</text>
<text x="220.7" y="180.9">CP2102N-A02-GQFN28R</text>
<text x="291.8" y="184.7">J4</text>
<text x="117.9" y="187.3">100nF</text>
<text x="337.5" y="187.3">+3V3</text>
<text x="350.3" y="187.3">J5</text>
<text x="404.8" y="189.8">+3V3</text>
<text x="58.1" y="196.1">+3V3</text>
<text x="124.3" y="193.6">GND</text>
<text x="138.2" y="192.3">GND</text>
<text x="342.6" y="194.9">C9</text>
<text x="342.6" y="197.4">100nF</text>
<text x="410" y="197.4">C10</text>
<text x="169.9" y="203.8">R16</text>
<text x="410" y="200">100nF</text>
<text x="62" y="206.3">R15</text>
<text x="62" y="208.8">10k</text>
<text x="169.9" y="208.8">27</text>
<text x="337.6" y="208.8">GND</text>
<text x="112.8" y="212.7">GND</text>
<text x="404.9" y="211.4">GND</text>
<text x="63.2" y="225.4">C11</text>
<text x="63.2" y="227.9">100nF</text>
<text x="168.7" y="225.4">R17</text>
<text x="335.3" y="222.8">+5V_EXT</text>
<text x="168.7" y="230.4">27</text>
<text x="342.6" y="233">C12</text>
<text x="27.7" y="239.3">GND</text>
<text x="58.2" y="239.3">GND</text>
<text x="342.6" y="235.5">100nF</text>
<text x="171.2" y="246.9">R18</text>
<text x="300.8" y="246.9">GND</text>
<text x="337.6" y="246.9">GND</text>
<text x="374.4" y="246.9">GND</text>
<text x="171.2" y="252">10k</text>
<text x="62" y="272.3">C13</text>
<text x="62" y="274.9">100nF</text>
<text x="167.4" y="271.1">R19</text>
<text x="167.4" y="276.2">10k</text>
<text x="26.5" y="291.4">GND</text>
<text x="56.9" y="288.9">GND</text>
<text x="1" y="297.7">1</text>
<text x="1" y="302.8">Lornah</text>
</g>
<g font-size="2.2">
<text x="42.7" y="46.5">3</text>
<text x="46.2" y="47.5">VIN</text>
<text x="53.7" y="47.5">VOUT</text>
<text x="62.2" y="46.5">2</text>
<text x="342.5" y="47.8">2</text>
<text x="372" y="47.8">25</text>
<text x="50.1" y="52.6">ADJ/GND</text>
<text x="57" y="50.1">EP</text>
<text x="62.2" y="51.6">1</text>
<text x="62.2" y="49.1">4</text>
<text x="344.9" y="49.1">3V3</text>
<text x="367.3" y="49.1">IO0</text>
<text x="367.3" y="51.6">IO2</text>
<text x="372" y="52.9">26</text>
<text x="372" y="50.3">24</text>
<text x="366.1" y="59.2">IO12</text>
<text x="367.3" y="54.1">IO4</text>
<text x="372" y="58">14</text>
<text x="342.5" y="60.5">3</text>
<text x="344.9" y="61.8">EN</text>
<text x="366.1" y="61.8">IO14</text>
<text x="372" y="65.6">16</text>
<text x="372" y="60.5">13</text>
<text x="247.2" y="68.2" transform="rotate(-90 247.2 68.2)">3</text>
<text x="248.5" y="70.5" transform="rotate(-90 248.5 70.5)">3</text>
<text x="249.7" y="68.2" transform="rotate(-90 249.7 68.2)">2</text>
<text x="251" y="70.5" transform="rotate(-90 251 70.5)">2</text>
<text x="252.3" y="68.2" transform="rotate(-90 252.3 68.2)">1</text>
<text x="253.5" y="70.5" transform="rotate(-90 253.5 70.5)">1</text>
<text x="342.5" y="70.7">4</text>
<text x="344.9" y="71.9">SENSOR_VP</text>
<text x="366.1" y="69.4">IO15</text>
<text x="366.1" y="66.8">IO13</text>
<text x="372" y="68.1">23</text>
<text x="342.5" y="75.7">5</text>
<text x="344.9" y="77">SENSOR_VN</text>
<text x="366.1" y="77">IO17</text>
<text x="366.1" y="74.5">IO16</text>
<text x="372" y="75.7">28</text>
<text x="372" y="73.2">27</text>
<text x="342.5" y="83.4">6</text>
<text x="367.3" y="82.1">IO5</text>
<text x="372" y="83.4">30</text>
<text x="372" y="80.8">29</text>
<text x="342.5" y="88.4">7</text>
<text x="344.9" y="89.7">IO35</text>
<text x="344.9" y="84.6">IO34</text>
<text x="366.1" y="87.2">IO19</text>
<text x="366.1" y="84.6">IO18</text>
<text x="372" y="85.9">31</text>
<text x="366.1" y="94.8">IO22</text>
<text x="366.1" y="92.2">IO21</text>
<text x="372" y="93.5">36</text>
<text x="372" y="91">33</text>
<text x="34.2" y="101.1">A4B9</text>
<text x="341.3" y="98.6">34</text>
<text x="344.9" y="99.9">RXD0</text>
<text x="366.1" y="97.3">IO23</text>
<text x="372" y="96.1">37</text>
<text x="372" y="101.1">10</text>
<text x="14.9" y="106.2">2</text>
<text x="14.9" y="103.7">1</text>
<text x="17.2" y="107.5">SHELL</text>
<text x="17.2" y="104.9">SHELL</text>
<text x="27" y="104.9">VBUS</text>
<text x="27" y="102.4">VBUS</text>
<text x="34.2" y="103.7">B4A9</text>
<text x="230.7" y="106.3" transform="rotate(-90 230.7 106.3)">8</text>
<text x="341.3" y="103.7">35</text>
<text x="344.9" y="104.9">TXD0</text>
<text x="366.1" y="107.5">IO27</text>
<text x="366.1" y="104.9">IO26</text>
<text x="366.1" y="102.4">IO25</text>
<text x="372" y="106.2">12</text>
<text x="372" y="103.7">11</text>
<text x="27.2" y="110">SBU1</text>
<text x="27.2" y="112.6">SBU2</text>
<text x="34.2" y="108.8">A8</text>
<text x="34.2" y="111.3">B8</text>
<text x="211.7" y="111.3">6</text>
<text x="211.7" y="113.8">7</text>
<text x="214" y="112.6">VDD</text>
<text x="231.9" y="113.5" transform="rotate(-90 231.9 113.5)">VBUS</text>
<text x="243" y="112.6">DSR</text>
<text x="248.8" y="113.8">23</text>
<text x="248.8" y="111.3">27</text>
<text x="341.3" y="113.8">18</text>
<text x="341.3" y="111.3">17</text>
<text x="344.9" y="112.6">NC</text>
<text x="366.1" y="112.6">IO32</text>
<text x="372" y="113.8">9</text>
<text x="372" y="111.3">8</text>
<text x="28.7" y="117.6">DP1</text>
<text x="34.2" y="118.9">B6</text>
<text x="34.2" y="116.4">A6</text>
<text x="214" y="115.1">VREGIN</text>
<text x="240.3" y="117.6">GPIO.4</text>
<text x="243.2" y="115.1">CTS</text>
<text x="248.8" y="118.9">21</text>
<text x="248.8" y="116.4">22</text>
<text x="341.3" y="118.9">20</text>
<text x="341.3" y="116.4">19</text>
<text x="344.9" y="117.6">NC</text>
<text x="344.9" y="115.1">NC</text>
<text x="366.1" y="115.1">IO33</text>
<text x="372" y="118.9">1</text>
<text x="28.6" y="125.3">DN1</text>
<text x="28.7" y="120.2">DP2</text>
<text x="34.2" y="124">A7</text>
<text x="235.4" y="125.3">GPIO.0/TXT</text>
<text x="240.3" y="122.7">GPIO.6</text>
<text x="240.3" y="120.2">GPIO.5</text>
<text x="248.8" y="124">19</text>
<text x="248.8" y="121.5">20</text>
<text x="341.3" y="124">22</text>
<text x="341.3" y="121.5">21</text>
<text x="344.9" y="125.3">NC</text>
<text x="344.9" y="122.7">NC</text>
<text x="344.9" y="120.2">NC</text>
<text x="365.9" y="125.3">GND</text>
<text x="365.9" y="122.7">GND</text>
<text x="365.9" y="120.2">GND</text>
<text x="372" y="124">38</text>
<text x="372" y="121.5">15</text>
<text x="28.6" y="127.8">DN2</text>
<text x="34.2" y="126.5">B7</text>
<text x="34.2" y="131.6">A5</text>
<text x="211.7" y="129.1">9</text>
<text x="214" y="130.3">RSTb</text>
<text x="232.8" y="130.3">GPIO.2/RS485</text>
<text x="235.1" y="127.8">GPIO.1/RXT</text>
<text x="248.8" y="131.6">16</text>
<text x="248.8" y="129.1">17</text>
<text x="248.8" y="126.5">18</text>
<text x="341.3" y="126.5">32</text>
<text x="344.9" y="127.8">NC</text>
<text x="365.9" y="127.1">GND</text>
<text x="371.9" y="126.3">39</text>
<text x="28.6" y="135.4">CC2</text>
<text x="28.6" y="132.9">CC1</text>
<text x="34.2" y="134.2">B5</text>
<text x="211.7" y="136.7">4</text>
<text x="214" y="138">D+</text>
<text x="229.9" y="132.9">GPIO.3/WAKEUP</text>
<text x="241.6" y="135.4">CHR0</text>
<text x="248.8" y="134.2">15</text>
<text x="14.9" y="141.8">4</text>
<text x="14.9" y="139.2">3</text>
<text x="17.2" y="143">SHELL</text>
<text x="17.2" y="140.5">SHELL</text>
<text x="28.1" y="143">GND</text>
<text x="28.1" y="140.5">GND</text>
<text x="34.2" y="141.8">B1A12</text>
<text x="34.2" y="139.2">A1B12</text>
<text x="211.7" y="141.8">5</text>
<text x="214" y="143">D-</text>
<text x="243" y="143">RXD</text>
<text x="248.8" y="141.8">25</text>
<text x="109.3" y="145.6">1</text>
<text x="109.3" y="148.1">2</text>
<text x="111.6" y="144.3">1</text>
<text x="111.6" y="146.9">2</text>
<text x="243.2" y="148.1">TXD</text>
<text x="248.8" y="146.9">26</text>
<text x="210.5" y="151.9">11</text>
<text x="214" y="153.2">SUSPENDb</text>
<text x="243.2" y="153.2">RTS</text>
<text x="248.8" y="151.9">24</text>
<text x="211.7" y="159.6">1</text>
<text x="214" y="160.8">DCD</text>
<text x="243.1" y="158.3">DTR</text>
<text x="248.8" y="157">28</text>
<text x="210.5" y="164.6">10</text>
<text x="210.5" y="167.2">12</text>
<text x="211.7" y="162.1">2</text>
<text x="214" y="163.4">RI/CLK</text>
<text x="214" y="165.9">NC</text>
<text x="210.5" y="169.7">13</text>
<text x="210.5" y="172.3">14</text>
<text x="214" y="168.4">SUSPEND</text>
<text x="214" y="171">CHREN</text>
<text x="214" y="173.5">CHR1</text>
<text x="242.7" y="173.5">GND</text>
<text x="244.7" y="170.2">EP</text>
<text x="248.2" y="169.2">29</text>
<text x="248.8" y="172.3">3</text>
<text x="294.7" y="188.8">1</text>
<text x="294.7" y="191.3">2</text>
<text x="297.1" y="187.5">1</text>
<text x="297.1" y="190">2</text>
<text x="353.2" y="191.3">1</text>
<text x="355.5" y="190">1</text>
<text x="294.7" y="193.8">3</text>
<text x="294.7" y="196.4">4</text>
<text x="297.1" y="192.6">3</text>
<text x="297.1" y="195.1">4</text>
<text x="297.1" y="197.7">5</text>
<text x="353.2" y="193.8">2</text>
<text x="353.2" y="196.4">3</text>
<text x="355.5" y="192.6">2</text>
<text x="355.5" y="195.1">3</text>
<text x="355.5" y="197.7">4</text>
<text x="294.7" y="198.9">5</text>
<text x="294.7" y="201.5">6</text>
<text x="297.1" y="200.2">6</text>
<text x="297.1" y="202.7">7</text>
<text x="353.2" y="198.9">4</text>
<text x="353.2" y="201.5">5</text>
<text x="355.5" y="200.2">5</text>
<text x="355.5" y="202.7">6</text>
<text x="294.7" y="204">7</text>
<text x="294.7" y="206.5">8</text>
<text x="294.7" y="209.1">9</text>
<text x="297.1" y="205.3">8</text>
<text x="297.1" y="207.8">9</text>
<text x="353.2" y="204">6</text>
<text x="353.2" y="206.5">7</text>
<text x="353.2" y="209.1">8</text>
<text x="355.5" y="205.3">7</text>
<text x="355.5" y="207.8">8</text>
<text x="26.4" y="215.4">1SW12</text>
<text x="293.5" y="211.6">10</text>
<text x="293.5" y="214.2">11</text>
<text x="297.1" y="210.4">10</text>
<text x="297.1" y="212.9">11</text>
<text x="297.1" y="215.4">12</text>
<text x="351.9" y="214.2">10</text>
<text x="353.2" y="211.6">9</text>
<text x="355.5" y="210.4">9</text>
<text x="355.5" y="212.9">10</text>
<text x="355.5" y="215.4">11</text>
<text x="26.4" y="220.5">4</text>
<text x="32.8" y="220.5">3</text>
<text x="293.5" y="216.7">12</text>
<text x="293.5" y="219.2">13</text>
<text x="293.5" y="221.8">14</text>
<text x="297.1" y="218">13</text>
<text x="297.1" y="220.5">14</text>
<text x="351.9" y="216.7">11</text>
<text x="351.9" y="219.2">12</text>
<text x="351.9" y="221.8">13</text>
<text x="355.5" y="218">12</text>
<text x="355.5" y="220.5">13</text>
<text x="293.5" y="224.3">15</text>
<text x="293.5" y="226.9">16</text>
<text x="297.1" y="223.1">15</text>
<text x="297.1" y="225.6">16</text>
<text x="351.9" y="224.3">14</text>
<text x="351.9" y="226.9">15</text>
<text x="355.5" y="223.1">14</text>
<text x="355.5" y="225.6">15</text>
<text x="293.5" y="229.4">17</text>
<text x="297.1" y="228.1">17</text>
<text x="351.9" y="229.4">16</text>
<text x="351.9" y="231.9">17</text>
<text x="355.5" y="228.1">16</text>
<text x="355.5" y="230.7">17</text>
<text x="26.4" y="262.4">1SW22</text>
<text x="26.4" y="267.5">4</text>
<text x="32.8" y="267.5">3</text>
</g>
<g font-size="2.2" fill="#00f">
<text x="385.8" y="53.9">IO4</text>
<text x="385.8" y="51.4">IO2</text>
<text x="388.4" y="48.8">IO0</text>
<text x="385.8" y="59">IO12</text>
<text x="324.3" y="61.5">EN</text>
<text x="385.8" y="61.5">IO14</text>
<text x="312.4" y="71.7">SENSOR_VP</text>
<text x="385.8" y="69.1">IO15</text>
<text x="387.1" y="66.6">IO13</text>
<text x="313.6" y="76.8">SENSOR_VN</text>
<text x="385.8" y="76.8">IO17</text>
<text x="385.8" y="74.2">IO16</text>
<text x="387.1" y="81.8">IO5</text>
<text x="208" y="86.9">NET1</text>
<text x="321.3" y="89.5">IO35</text>
<text x="322.5" y="84.4">IO34</text>
<text x="387.1" y="86.9">IO19</text>
<text x="387.1" y="84.4">IO18</text>
<text x="388.4" y="94.5">IO22</text>
<text x="388.4" y="92">IO21</text>
<text x="318.9" y="99.6">RXD0</text>
<text x="388.4" y="97.1">IO23</text>
<text x="317.9" y="104.7">TXD0</text>
<text x="388.4" y="103.4">IO25</text>
<text x="389.6" y="107.2">IO27</text>
<text x="389.6" y="104.7">IO26</text>
<text x="388.4" y="112.3">IO32</text>
<text x="59.4" y="117.4">GND</text>
<text x="144.5" y="117.4">NET59</text>
<text x="161" y="118.7">NET59</text>
<text x="388.4" y="114.9">IO33</text>
<text x="62" y="125">D-</text>
<text x="135.6" y="125">NET60</text>
<text x="161" y="126.3">NET60</text>
<text x="181.5" y="137.7">USB_D+</text>
<text x="184.6" y="142.8">USB_D-</text>
<text x="316" y="142.8">RXD</text>
<text x="312.2" y="147.9">TXD</text>
<text x="366.8" y="146.6">NET30</text>
<text x="310.9" y="153">RTS</text>
<text x="319.2" y="151.7">NET29</text>
<text x="310.9" y="159.3">DTR</text>
<text x="366.8" y="156.8">NET31</text>
<text x="84.2" y="196.1">NET61</text>
<text x="318.5" y="193.6">EN</text>
<text x="318.5" y="196.1">SENSOR_VP</text>
<text x="373.1" y="196.1">IO23</text>
<text x="318.5" y="198.7">SENSOR_VN</text>
<text x="318.5" y="201.2">IO34</text>
<text x="318.5" y="203.8">IO35</text>
<text x="371.9" y="201.2">TXD0</text>
<text x="374.4" y="198.7">IO22</text>
<text x="374.4" y="203.8">RXD0</text>
<text x="138.8" y="206.3">NET70</text>
<text x="195.3" y="206.3">NET69</text>
<text x="318.5" y="208.8">IO33</text>
<text x="318.5" y="206.3">IO32</text>
<text x="373.1" y="206.3">IO21</text>
<text x="318.5" y="211.4">IO25</text>
<text x="318.5" y="213.9">IO26</text>
<text x="371.9" y="211.4">IO19</text>
<text x="373.1" y="213.9">IO18</text>
<text x="97.5" y="217.7">EN</text>
<text x="318.5" y="216.5">IO27</text>
<text x="318.5" y="221.5">IO12</text>
<text x="318.5" y="219">IO14</text>
<text x="371.9" y="221.5">IO16</text>
<text x="371.9" y="219">IO17</text>
<text x="373.1" y="216.5">IO5</text>
<text x="137.6" y="227.9">NET72</text>
<text x="373.1" y="224.1">IO4</text>
<text x="373.1" y="226.6">IO0_CON</text>
<text x="201.7" y="229.2">NET71</text>
<text x="317.2" y="229.2">IO13</text>
<text x="373.1" y="231.7">IO2</text>
<text x="373.1" y="229.2">IO15</text>
<text x="215.6" y="244.4">NET75</text>
<text x="137.6" y="254.6">NET73</text>
<text x="100.1" y="262.2">NET68</text>
<text x="141.2" y="267.3">NRT74</text>
<text x="218.2" y="282.5">NET76</text>
</g>
<g font-size="1.5" fill="#000080">
<text x="45.5" y="43.9">U2</text>
<text x="74.7" y="99.8">D3</text>
<text x="195.3" y="249.6">Q3</text>
<text x="195.3" y="268.7">Q4</text>
</g>
</svg>
